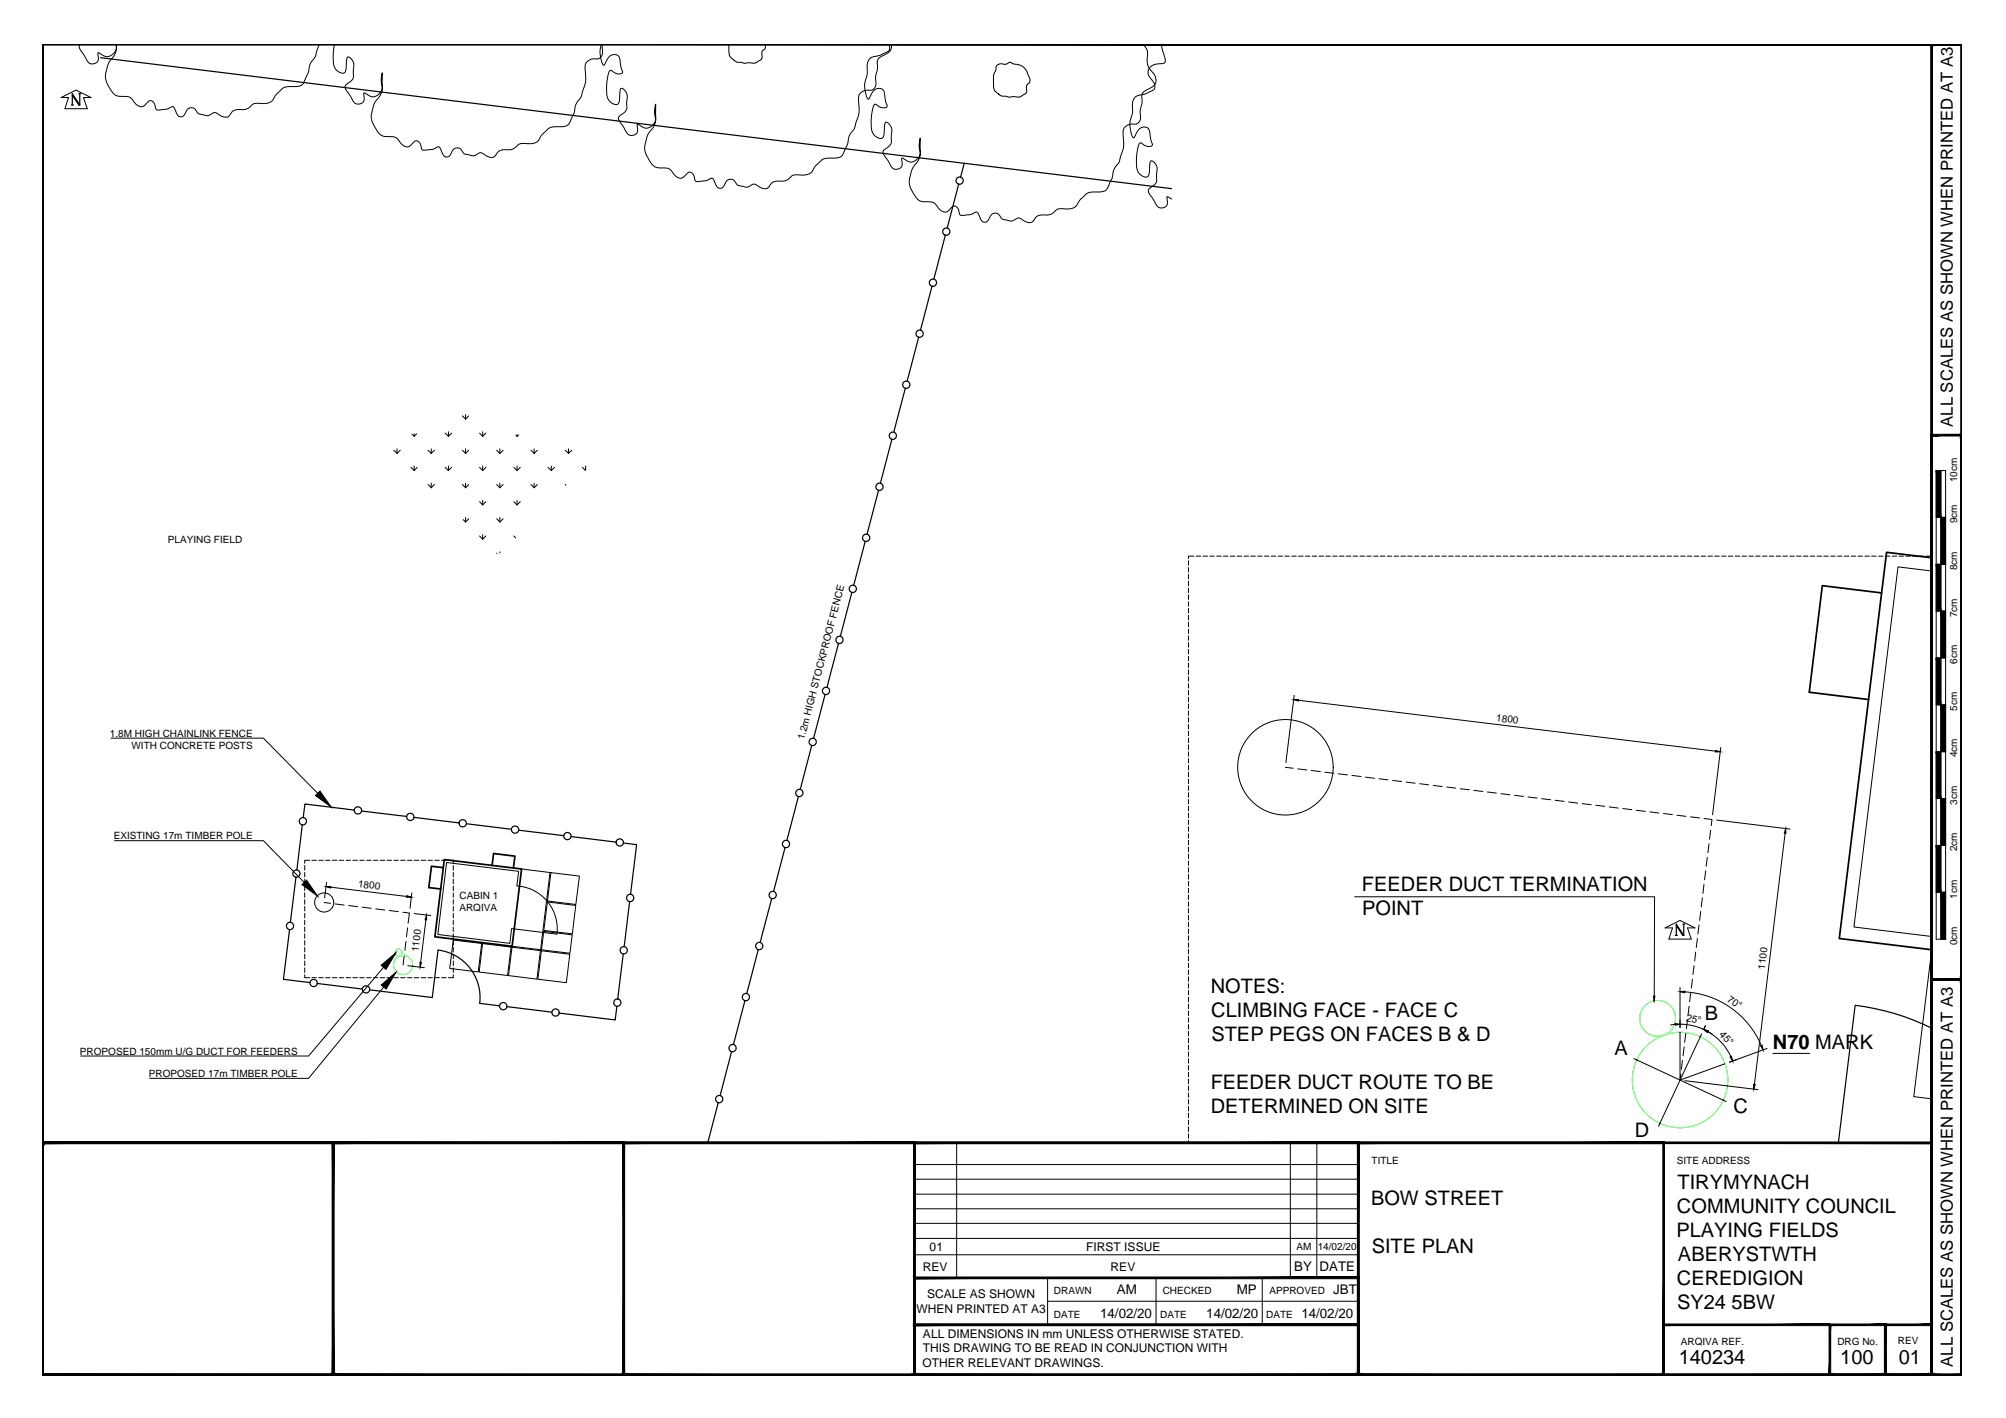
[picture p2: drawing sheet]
<svg xmlns="http://www.w3.org/2000/svg" width="420mm" height="297mm" viewBox="0 0 420 297" stroke-linecap="round" stroke-linejoin="round" font-family="sans-serif">
<g fill="none" stroke="#000" stroke-width=".21">
<path d="M16.9 9.3l-.3 .4 .1 .5 2 3 .7 .2 .8-.3 .4-.5-.1-1a.29 .29 0 0 1-.1-.3 .29 .29 0 0 1 .3-.3l1.4 .8 1-.1 .6-.4 .5-.7 .2-.4v-.9M24.2 9.3a3.5 3.5 0 0 1-1.3 3.6l-.5 1.5a4.5 4.5 0 0 0 1 4.7l.5 .6 .5 .4 2.2 .1 .6 .2 1.3 1.5 .8 .4 .8-.1 1.3-1.1 .5 .1 .3 .2 .3 .8a.76 .76 0 0 0 .3 .8 .76 .76 0 0 0 .9 0l1.7-.3a.81 .81 0 0 1 1-.3l.8 1.8 .5 .3 .7-.2 .9-1.4 .7-.3 .7 .1 .7 1 .4 .2 1.7 .3 1.6-.6 2 1 .8-.2 1.1-1.2 1-.3a3.2 3.2 0 0 0 3.1-1.1l.5-.2 1.9 .1 .8-.2 .8-.5 .8-1.3 1.4-1.3 1.1-.3h1.8l.9-.2 .5-.6 .8-1.8 .3-1.2a6.3 6.3 0 0 1 1.4-2.6l.8-2.4M70.1 9.3l-.3 1.9v1.9l.4 1.3 .8 .7 .7 .2 .6-.2 .2-.6 .2-2.3a.48 .48 0 0 1 .5-.3 .48 .48 0 0 1 .4 .4l.5 1.1-.1 2.8-.3 .6-1.2 1-.2 .5 2 3.3 .9 .2 .9-.4 .2-.6-.1-1.3 1.3 .7 .6 .1 .8-.2 .7-.6 .5-1v-3.2l-.3 1.2 .1 1.2a3.4 3.4 0 0 1-1.2 3.5l-.6 1.4a4.4 4.4 0 0 0 .8 4.7l.7 .9 .5 .2 2.1 .2 .8 .3 1.1 1.3 .9 .5 .8-.1 1-.9a1 1 0 0 1 1 .1 1 1 0 0 1 .4 1v.2a.61 .61 0 0 0 .9 .5l1.5-.2 .7-.3a.62 .62 0 0 1 .7-.2 .62 .62 0 0 1 .4 .6l.5 1.1 .6 .4 .7-.3 .8-1.4 .8-.2 .6 .2 .6 .8 .5 .3 1.5 .3h.4l.5-.3a1.19 1.19 0 0 1 1.8 .2l.9 .4 .6 .1 .5-.4 .8-.9 1.2-.3a3.3 3.3 0 0 0 3.1-1.2l.4-.1h2.1l1-.3 .4-.3 .8-1.3 1.6-1.4 .7-.2 2.2-.1 .9-.3 .4-.5 .6-1.3a3.3 3.3 0 0 0 .6-2l.5-1.1 .7-.9 .8-2.7 .2-1.1-.2-2.7 .2-.6 .4-.5a4.1 4.1 0 0 1 2.3-.5l.5-.4 .3-.6v-2M126 9.3l-.3 1.8 .5 2.3a.28 .28 0 0 0 .3 .3 .28 .28 0 0 0 .3-.4l.7-1.3 .5-.4 .9-.2 .7 .4 .8 3.4-.5 .3h-.5l-1.1-.6a.49 .49 0 0 0-.6-.1 .49 .49 0 0 0-.2 .6l-.4 2.2v2.2l.4 1.1 .8 .8 .9 .2 .4-.3 .4-2.9a.53 .53 0 0 1 .5-.2 .53 .53 0 0 1 .4 .4l.5 1-.1 2.9-.4 .6-1.3 1-.1 .5 2.1 3.3 .4 .2h.5l.8-.5a2.56 2.56 0 0 0 .1-1.8l.2-.1 1.2 .7 .7 .2 .7-.3 .6-.5 .6-1.1-.1-3.2-.2 1.3 .1 1.1a3.6 3.6 0 0 1-1.3 3.7l-.6 1.5a4.2 4.2 0 0 0 .8 4.3l.5 .8 .7 .5 .6 .2h1.7l.6 .2 1.2 1.3 .9 .6 .8-.2 1.1-1 .6 .1 .5 .5 .2 .8a.71 .71 0 0 0 1.1 .5l1.4-.2 .7-.4a.58 .58 0 0 1 .7 0 .58 .58 0 0 1 .2 .6l.6 1.2 .5 .3 .5-.1 .3-.3 .8-1.3 .9-.3 .5 .2 1 1.2 1.7 .3 1.6-.6 1.5 .8 .9 .1 .4-.1 1-1.2 1.1-.3a2.96 2.96 0 0 0 3.1-1.1l3.3-.3 .7-.5 .9-1.3 1.5-1.4 .9-.2h1.9l.9-.2 .6-.8 .9-2 .1-.6a5.9 5.9 0 0 1 1.3-2.8l.9-2.9-.1-3.6 .6-.8a3.7 3.7 0 0 1 2.3-.6l.7-.6 .1-1a5.2 5.2 0 0 1 .3-2.8l-.1-1.5 .2-.5 2.5-1.7 .3-.7v-.7M152.7 9.3l.1 2.3 .4 .6 .6 .4M160.2 9.3l.1 .8-.7 .8v1.3l-.2 .3-.9 .6-.5 .2-1.4-.2-.6 .2-.7-.2-.9-.1-.7-.4M186.1 9.3l.3 .8-.3 .6-1.8 .9-1.7 .4-.7 .6a6.8 6.8 0 0 0-.3 3.1l-.5 2 .1 1.4 .4 1.4a.28 .28 0 0 0 .3 .3 .28 .28 0 0 0 .3-.4l.7-1.3 .5-.4 .9-.2 .7 .4 .8 3.4-.3 .2-.6 .1-1.2-.6a.46 .46 0 0 0-.6-.1 .46 .46 0 0 0-.2 .5l-.4 2.3v2.3l.4 1 .9 .8 .8 .2 .4-.3 .2-.6 .1-2.2a.42 .42 0 0 1 .4-.3 .42 .42 0 0 1 .4 .3l.5 .6 .2 .6-.1 2.8-.3 .5-1.2 .9-.3 .6 .3 .6 1.8 2.8 1 .2 .8-.5 .2-.4-.1-1.5 1.8 .9 .9-.3 .6-.5 .6-1.1v-3.2l-.3 1.5 .1 .9a3.5 3.5 0 0 1-1.2 3.6l-.6 1.4a5.1 5.1 0 0 0 2.1 5.9l2.6 .2 1.4 1.5 .9 .5 .7-.1 .9-.9a.95 .95 0 0 1 1 0 .95 .95 0 0 1 .5 .9 .77 .77 0 0 0 .3 .8 .77 .77 0 0 0 .8 0l1.3-.2 .8-.4a.6 .6 0 0 1 .7 0 .6 .6 0 0 1 .2 .6l.5 1 .6 .4 .6-.1 1-1.5 .9-.3 .5 .2 .6 .9 .4 .3 1.8 .3 1.5-.6 1.7 .8 .6 .2 .6-.3 .9-1.1 1.1-.3a3.2 3.2 0 0 0 3.2-1.2l3.1-.2 .9-.5 .7-1.2 1.5-1.4 .9-.3h2l.9-.3 .5-.6 1.1-2.4a4.7 4.7 0 0 1 1.3-3l1-3.4-.1-3.3 .1-.4 .5-.4a4.1 4.1 0 0 1 2.2-.5l.7-.6 .1-.9a5.1 5.1 0 0 1 .3-2.9l-.1-1.5 .2-.5 .5-.4 1.8-1.1 .4-.6 .1-.5a3.3 3.3 0 0 0-1.3-2.4 4.6 4.6 0 0 1-.4-3.5l-.2-.7-.8-1M209.1 19.7l.7 .4 .9 .1 .6 .2 .7-.2 1.5 .1 1.4-.8 .1-.3v-1.3l.7-.6v-.6l-.7-1.9-.7-.8-.7-.4-1.3-.2-.7-.4-.9 .5-1.2-.1-.7 .3-.2 .4v.6l-.5 1v2.5l.3 .8 .8 .7M243.3 9.3l.8 3.5-.2 .4-.8 .1a2.27 2.27 0 0 0-2.6 1.5l.1 1 1.2 1.6 .1 .5-.1 .7-1.6 1-2.1 .5-.6 .6a6.5 6.5 0 0 0-.3 3l-.5 2.1 .1 1.6 .4 1.1a.29 .29 0 0 0 .3 .4 .29 .29 0 0 0 .2-.4l.5-1 .6-.6 .6-.3 .8 .1 .5 .5 .3 2.1 .3 .8a.52 .52 0 0 1-.1 .5 .52 .52 0 0 1-.6 .1l-.6-.1-.7-.4a.5 .5 0 0 0-.6-.2 .5 .5 0 0 0-.3 .6l-.4 2.4 .1 2 .3 1.1 .9 .8 .8 .2 .5-.3 .3-2.8a.44 .44 0 0 1 .5-.3 .44 .44 0 0 1 .4 .3l.5 1.1v2.8l-.4 .7-1.3 1-.1 .3 .1 .4 1.6 2.7 .7 .5h.9l.6-.5 .1-.4v-1.4l.9 .5M12.8 20.4l3.1-1.5 3.2 1.5h-1.6l.8 2.4h-4.7l.8-2.4zM82.5 94.3l.6 .7M83.1 94v1"/>
<path d="M83.8 94.3l-.7 .7M86.1 97.9l.6 .7M86.3 91l.4 .4M86.7 90.9v.5M86.7 97.6v1M87.3 90.9l-.6 .5M87.4 97.9l-.7 .7M89.6 94.3l.7 .7M90.3 94v1M91 94.3l-.7 .7M93.2 97.9l.7 .7M93.2 90.7l.7 .7"/>
<path d="M93.9 90.4v1M93.9 97.6v1M94.6 90.7l-.7 .7M94.6 97.9l-.7 .7M96.8 94.3l.7 .7M96.8 87.1l.7 .7M97.5 86.8v1M97.5 94v1M98.2 87.1l-.7 .7M98.2 94.3l-.7 .7M100.4 97.9l.7 .7M100.4 90.7l.7 .7"/>
<path d="M101.1 90.4v1M101.1 97.6v1M101.8 90.7l-.7 .7M101.8 97.9l-.7 .7M104 94.3l.7 .7M104.7 94v1M105.4 94.3l-.7 .7M107.6 97.9l.7 .7M108.1 91.2l.2 .2M108.3 91.1v.3M108.3 97.6v1M108.6 91.1l-.3 .3"/>
<path d="M109 97.9l-.7 .7M111.2 94.3l.7 .7M111.9 94v1M112.6 94.3l-.7 .7M114.8 97.9l.7 .7M115.5 97.6v1M116.1 97.9l-.6 .7M118.4 94.3l.7 .7M119.1 94v1M119.7 94.3l-.6 .7M122 97.9l.6 .7M122.7 97.6v.9"/>
<path d="M405.5 98.6h2v98.1h-2zM406.5 98.6v98.1M89.6 101.5l.7 .7M90.3 101.2v1M91 101.5l-.7 .7M96.8 101.5l.7 .7M97 108.9l.5 .4M97.5 101.2v1M97.5 108.4v.9M98.2 101.5l-.7 .7M98.2 108.7l-.7 .6M100.4 112.3l.7 .6"/>
<path d="M100.4 105.1l.7 .7M101.1 104.8v1M101.1 112v.9M101.8 105.1l-.7 .7M101.8 112.3l-.7 .6M104 115.9h.1M104 108.7l.7 .6M104 101.5l.7 .7M104.7 101.2v1M104.7 108.4v.9M104.7 115.6v.2M105.4 101.5l-.7 .7"/>
<path d="M105.4 108.7l-.7 .6M107.6 112.3l.4 .4M107.6 105.1l.7 .7M108.3 104.8v1M109 105.1l-.7 .7M111.2 101.5l.7 .7M111.9 101.2v1M112.6 101.5l-.7 .7M118.4 101.5l.1 .1M248.9 117.5v.9M248.9 118.9v.9M250.1 116.5h-1.2v.5"/>
<path d="M250.5 116.5h1M252 116.5h.9M253.4 116.5h.9M254.8 116.5h1M256.3 116.5h.9M257.7 116.5h.9M259.1 116.5h1M260.5 116.5h1M262 116.5h.9M263.4 116.5h1M264.8 116.5h1M266.3 116.5h.9"/>
<path d="M267.7 116.5h1M269.1 116.5h1M270.6 116.5h.9M272 116.5h.9M273.4 116.5h1M274.8 116.5h1M276.3 116.5h.9M277.7 116.5h.9M279.1 116.5h1M280.6 116.5h.9M282 116.5h.9M283.4 116.5h1"/>
<path d="M284.8 116.5h1M286.3 116.5h.9M287.7 116.5h1M289.1 116.5h1M290.6 116.5h.9M292 116.5h.9M293.4 116.5h1M294.8 116.5h1M296.3 116.5h.9M297.7 116.5h.9M299.1 116.5h1M300.6 116.5h.9"/>
<path d="M302 116.5h.9M303.4 116.5h1M304.8 116.5h1M306.3 116.5h.9M307.7 116.5h1M309.1 116.5h1M310.6 116.5h.9M312 116.5h.9M313.4 116.5h1M314.8 116.5h1M316.3 116.5h.9M317.7 116.5h1"/>
<path d="M319.1 116.5h1M320.6 116.5h.9M322 116.5h.9M323.4 116.5h1M324.9 116.5h.9M326.3 116.5h.9M327.7 116.5h1M329.1 116.5h1M330.6 116.5h.9M332 116.5h1M333.4 116.5h1M334.9 116.5h.9"/>
<path d="M336.3 116.5h.9M337.7 116.5h1M339.1 116.5h1M340.6 116.5h.9M342 116.5h.9M343.4 116.5h1M344.9 116.5h.9M346.3 116.5h.9M347.7 116.5h1M349.2 116.5h.9M350.6 116.5h.9M352 116.5h1"/>
<path d="M353.4 116.5h1M354.9 116.5h.9M356.3 116.5h.9M357.7 116.5h1M359.1 116.5h1M360.6 116.5h.9M362 116.5h1M363.4 116.5h1M364.9 116.5h.9M366.3 116.5h.9M367.7 116.5h1M369.2 116.5h.9"/>
<path d="M370.6 116.5h.9M372 116.5h1M373.4 116.5h1M374.9 116.5h.9M376.3 116.5h.9M377.7 116.5h1M379.1 116.5h1M380.6 116.5h.9M382 116.5h1M383.4 116.5h1M384.9 116.5h.9M386.3 116.5h1"/>
<path d="M387.7 116.5h1M389.2 116.5h.9M390.6 116.5h.9M392 116.5h1M393.5 116.5h.9M394.9 116.5h.9M396.3 116.5h1M397.7 116.5h1M399.2 116.5h.9M400.6 116.5h.9M402 116.5h1M403.4 116.5h1.2v.5"/>
<path d="M404.6 119.6l-7.1-.9-9.2 75.5 16.3 2M404.6 117.5v.9M404.6 118.9v.9M405.5 118.2h2M405.5 108.4h2M248.9 120.3v1M248.9 121.8v.9M248.9 123.2v.9M248.9 124.6v1M248.9 126v1M248.9 127.5v.9M248.9 128.9v1"/>
<path d="M248.9 130.3v1M248.9 131.8v.9M248.9 133.2v.9M248.9 134.6v1M248.9 136v1M248.9 137.5v.9M248.9 138.9v.9M404.6 120.3v1M404.6 121.8v.9M404.6 123.2v.9M404.6 124.6v1M404.6 126v1"/>
<path d="M404.6 127.5v.9M404.6 128.9v1M404.6 130.3v1M404.6 131.8v.9M404.6 133.2v.9M404.6 134.6v1M404.6 136v1M404.6 137.5v.9M404.6 138.9v.9M405.5 137.8h2M405.5 128h2M23.2 154.6h32l11.3 11.6"/>
<path d="M248.9 140.3v1M248.9 141.8v.9M248.9 143.2v.9M248.9 144.6v1M248.9 146.1v.9M248.9 147.5v.9M248.9 148.9v1M248.9 150.3v1M248.9 151.8v.9M248.9 153.2v.9M248.9 154.6v1M248.9 156v1"/>
<path d="M248.9 157.5v.9M248.9 158.9v1M271.1 145.7l-1.8 14M272 146.7l87.3 10.7M360.4 156.6l-1.7 14.1M404.6 140.3v1M404.6 141.8v.9M404.6 143.2v.9M404.6 144.6v1M404.6 146.1v.9M404.6 147.5v.9M404.6 148.9v1"/>
<path d="M404.6 150.3v1M404.6 151.8v.9M404.6 153.2v.9M404.6 154.6v1M404.6 156v1M404.6 157.5v.9M404.6 158.9v1M405.5 157.5h2M405.5 147.7h2M24 176.1h31.2l8.5 8.7M248.9 160.3v1M248.9 161.8v.9"/>
<path d="M248.9 163.2v.9M248.9 164.6v1M248.9 166.1v.9M248.9 167.5v.9M248.9 168.9v1M248.9 170.3v1M248.9 171.8v.9M248.9 173.2v.9M248.9 174.6v1M248.9 176v1M248.9 177.5v.9M248.9 178.9v1"/>
<path d="M269.2 160.7l1.7 .2M271.8 161.1l1.9 .2M274.6 161.4l1.9 .2M277.5 161.8l1.9 .2M280.3 162.1l1.9 .2M283.2 162.4l1.9 .3M286 162.8l1.9 .2M288.8 163.1l1.9 .3M291.7 163.5l1.9 .2M294.5 163.8l1.9 .3M297.4 164.2l1.8 .2M300.2 164.5l1.9 .3"/>
<path d="M303 164.9l1.9 .2M305.9 165.2l1.8 .2M308.7 165.6l1.9 .2M311.5 165.9l1.9 .2M314.4 166.3l1.9 .2M317.2 166.6l1.9 .2M320 166.9l1.9 .3M322.9 167.3l1.9 .2M325.7 167.6l1.9 .3M328.6 168l1.8 .2M331.4 168.3l1.9 .3M334.2 168.7l1.9 .2"/>
<path d="M337.1 169l1.8 .3M339.9 169.4l1.9 .2M342.7 169.7l1.9 .3M345.6 170.1l1.9 .2M348.4 170.4l1.9 .2M351.2 170.8l1.9 .2M354.1 171.1l1.9 .2M356.9 171.5l1.7 .2-.2 1.3M357.6 179.6l-.2 1.9M358 176.7l-.3 1.9M358.3 173.9l-.2 1.9M359.6 171.8l15.3 1.9"/>
<path d="M373.9 174.5l-6.4 52.7M404.6 160.3v1M404.6 161.8v.9M404.6 163.2v.9M404.6 164.6v1M404.6 166.1v.9M404.6 167.5v.9M404.6 168.9v1M404.6 170.3v1M404.6 171.8v.9M404.6 173.2v.9M404.6 174.6v1"/>
<path d="M404.6 176v1M404.6 177.5v.9M404.6 178.9v1M405.5 177.1h2M405.5 167.3h2M63.8 181.3v1M63.8 182.8v.9M63.8 184.2v.9M63.8 185.6v1M63.8 187v1M63.8 188.5v.9M63.8 189.9v.9"/>
<path d="M63.8 191.3v1M63.8 192.7v1M63.8 194.2v.9M63.8 195.6v1M63.8 197v1M63.8 198.5v.9M63.8 199.9v1M64.9 180.2h-1.1v.6M65.3 180.2h1M66.8 180.2h.9M67.9 189.1l1.3 .1M68.2 180.2h.9"/>
<path d="M68.4 184.8l-.4 3.3M69.3 185.8l15.9 2M69.6 180.2h1M70.2 189.4l1.9 .2M71 180.2h1M72.5 180.2h.9M73 189.7l1.9 .2M73.9 180.2h1M75.3 180.2h1M75.9 190l1.9 .3M76.8 180.2h.9M78.2 180.2h.9"/>
<path d="M78.7 190.4l1.9 .2M79.6 180.2h1M81.1 180.2h.9M81.5 190.7l1.9 .3M82.5 180.2h.9M83.9 180.2h1M84.4 191.1l1.4 .2-.3 2.1M85 197.2l-.2 1.9M85.4 180.2h.9M85.4 194.4l-.3 1.8M86.3 187l-.4 3.3M86.7 191.4l3.5 .4"/>
<path d="M86.8 180.2h.9M88.2 180.2h1M89.2 192.7l-1.1 8.9M89.6 180.2h1M91.1 180.2h.9M92.5 180.2h.9M93.9 180.2h1v.6M94.9 196.9l6 .7-.7 6-6-.7zM94.9 181.3v1M94.9 182.8v.9M94.9 184.2v.9M94.9 185.6v1"/>
<path d="M94.9 187v1M94.9 188.5v.9M94.9 189.9v.9M94.9 191.3v1M94.9 192.7v1M94.9 194.2v.9M94.9 195.6v1M94.9 197v1M94.9 198.5v.9M94.9 199.9v1M101.1 197.7l5.9 .7-.7 5.9-5.9-.7zM107.2 198.4l6 .7-.7 6-6-.7z"/>
<path d="M108.8 185.7l-.5-.1 .3-3.1-15.1-1.8-1.8 15 15.1 1.9 .4-3.1 9.4 1.2M108.8 185.6a9 9 0 0 1 7.9 10.1M109.2 182l6 .8-2 16.1-5.9-.7M113.4 199.2l5.9 .7-.7 5.9-5.9-.7zM113.9 195.1l6 .7-.5 3.9-6-.7zM114.6 188.9l6 .8-.7 5.9-6-.7zM115.4 182.8l6 .7-.8 6-5.9-.8zM248.9 180.3v1M248.9 181.8v.9M248.9 183.2v1M248.9 184.6v1M248.9 186.1v.9"/>
<path d="M248.9 187.5v.9M248.9 188.9v1M248.9 190.3v1M248.9 191.8v.9M248.9 193.2v.9M248.9 194.6v1M248.9 196v1M248.9 197.5v.9M248.9 198.9v1M283.7 187.9h62.8v20.8M348.8 194.4l3.1-1.6 3.1 1.6h-1.6l.8 2.3h-4.6l.7-2.3zM355.2 199.4l-.2 1.9"/>
<path d="M355.5 196.6l-.2 1.9M355.9 193.8l-.3 1.8M356.2 190.9l-.2 1.9M356.6 188.1l-.3 1.9M356.9 185.3l-.2 1.8M357.3 182.4l-.3 1.9M404.6 200l-.1-.1-3.7 29.8 3.8 .5M404.6 180.3v1M404.6 181.8v.9M404.6 183.2v1M404.6 184.6v1M404.6 186.1v.9"/>
<path d="M404.6 187.5v.9M404.6 188.9v1M404.6 190.3v1M404.6 191.8v.9M404.6 193.2v.9M404.6 194.6v1M404.6 196v1M404.6 197.5v.9M404.6 198.9v1M405.5 186.9h2M63.8 204.2v.6h1.1M63.8 201.3v1"/>
<path d="M63.8 202.8v.9M65.3 204.8h1M66.8 204.8h.9M68.2 204.8h.9M69.6 204.8h1M71 204.8h1M72.5 204.8h.9M73.9 204.8h1M75.3 204.8h1M76.8 204.8h.9M78.2 204.8h.9M79.6 204.8h1"/>
<path d="M80.3 202.6l-15.7 18.6h-47.7M80.4 206.8l-15.8 19.1h-33.3M81.1 204.8h.9M82.5 204.8h.9M83.9 204.8h1M84.7 200l-.3 2.2M85.4 204.8h.9M85.4 202.3l3.5 .4M86.8 204.8h.9M88.2 204.8h1M89.6 204.8h1M91.1 204.8h.9"/>
<path d="M92.5 204.8h.9M94.9 204.2v.6h-1M94.9 201.3v1M94.9 202.8v.9M248.9 200.3v1M248.9 201.8v.9M248.9 203.2v1M248.9 204.6v1M248.9 206.1v.9M248.9 207.5v.9M248.9 208.9v1M248.9 210.3v1"/>
<path d="M248.9 211.8v.9M248.9 213.2v.9M248.9 214.6v1M248.9 216v1M248.9 217.5v.9M248.9 218.9v1M350.9 214.6l-1 .1M351.9 216.3v10l9.4-3.5M351.9 206.9v8.4M351.9 214.5l2.9 .4 2 .7M352.7 219.3l-.2 1.9M352.9 207.8a18.5 18.5 0 0 1 16 11.2"/>
<path d="M353.1 216.5l-.2 1.8M353.4 213.6l-.2 1.9M353.8 210.8l-.2 1.9M354.1 207.9l-.2 1.9M354.5 205.1l-.2 1.9M354.8 202.3l-.2 1.9M356.4 216.6l-9 19.3M357.2 214.8l-.4 .9M358.6 216.6l-.9-.5a11.7 11.7 0 0 1 4.8 5.2M370.1 219.6l-7.9 2.9M404.6 200.3v1M404.6 201.8v.9"/>
<path d="M404.6 203.2v1M404.6 204.6v1M404.6 206.1v.9M404.6 207.5v.9M404.6 208.9v1M404.6 210.3v1M404.6 211.8v.9M404.6 213.2v.9M404.6 214.6v1M404.6 216v1M404.6 217.5v.9M404.6 218.9v1"/>
<path d="M200.4 239.4v28.3M248.9 220.3v1M248.9 221.8v.9M248.9 223.2v1M248.9 224.6v1M248.9 226.1v.9M248.9 227.5v.9M248.9 228.9v1M248.9 230.3v1M248.9 231.8v.9M248.9 233.2v.9M248.9 234.6v1"/>
<path d="M248.9 236.1v.9M248.9 237.5v.9M248.9 238.9v.5M270.3 239.4v28.3M275.8 239.4v28.3M342.2 221.7l19.4 9.1M352.1 225l-.2 1.3M352.4 222.1l-.2 1.9M352.9 226.4l15.3 1.9M371.3 220.7h7.7M404.6 220.3v1M404.6 221.8v.9"/>
<path d="M404.6 223.2v1M404.6 224.6v1M404.6 226.1v.9M404.6 227.5v.9M404.6 228.9v1M404.6 230.3v1M404.6 231.8v.9M404.6 233.2v.9M404.6 234.6v1M404.6 236.1v.9M404.6 237.5v.9M404.6 238.9v.5"/>
<path d="M191.5 250.1h93M191.5 247h93M191.5 243.9h93M191.5 256.3h93M191.5 253.2h93M191.5 259.4h93M191.5 262.8h93M219.4 267.7v9.8M219.4 272.6h65.1M242.1 267.7v9.8M264.4 267.7v9.8"/>
<circle cx="269.2" cy="160.7" r="10"/>
<circle cx="67.9" cy="189.1" r="2"/>
</g>
<path d="M404.6 116.8l-9.5-1.1-9.9 80.9 19.4 2.3M394.1 124.2l-12.4-1.5-2.7 22.3 12.4 1.5M92.8 181.8l-2.4-.3-.6 4.4 2.5 .3M93.1 180.1l16.1 1.9-1.9 16.2-16.2-2zM103.1 181.3l.3-2.5 4.5 .5-.4 2.5" fill="none" stroke="#000" stroke-width=".36"/>
<g fill="none" stroke="#000" stroke-width=".25">
<path d="M15.1 19.9l1.4 2.1h.2M16.5 19.6h.4M16.7 19.6v2.4M21.1 12.1l180.9 22.1M14.9 22h.5M15.1 22v-2.4l1.6 2.4M200.8 38.6l-2.4 9.2M202 34.2l-.8 2.9M202 34.2l43.4 5.3M195.2 60l-2.4 9.2M198 49.3l-2.4 9.2M192.4 70.7l-2.4 9.2"/>
<path d="M186.8 92l-2.4 9.2M189.6 81.3l-2.4 9.3M181.2 113.4l-2.4 9.2M184 102.7l-2.4 9.2M175.6 134.8l-2.4 9.2M178.4 124.1l-2.4 9.2M170 156.2l-2.4 9.2M172.8 145.5l-2.4 9.2M63.3 172.8l-1.1 9.4M74.2 169.7l-10.3-1.3-.4 2.9M75.7 169.9l9.5 1.1M86.7 171.2l9.4 1.2"/>
<path d="M97.6 172.6l9.5 1.1M108.6 173.9l9.5 1.1M119.6 175.2l9.4 1.2M130.6 176.6l2.7 .3-1.2 10.4M164.4 177.5l-2.4 9.3M167.2 166.9l-2.4 9.2M60.6 194.7l-1.2 10.4 5.5 .7M62 183.8l-1.2 9.4M130.5 199.8l-1.1 9.5M131.9 188.8l-1.2 9.5M158.8 198.9l-2.4 9.2M161.6 188.2l-2.4 9.2"/>
<path d="M350.9 195.9h.4M351.1 193.9l1.4 2h.2M351.1 195.9v-2.3l1.6 2.3M352.5 193.6h.4M352.7 193.6v2.3M66.4 206l9.5 1.2M77.4 207.3l13.1 1.7 1.3-10a10 10 0 0 1 8.7 11.2l4.1 .5M106.1 210.9l9.5 1.1M129.2 210.8l-.4 2.9-11.7-1.5M156 209.6l-2.4 9.2M404.6 215.4a49.8 49.8 0 0 0-16-4.8l-3.6 28.8M150.4 231l-2.2 8.4"/>
<path d="M153.2 220.3l-2.4 9.2"/>
<circle cx="201" cy="37.8" r=".76"/>
<circle cx="195.4" cy="59.2" r=".76"/>
<circle cx="198.2" cy="48.5" r=".76"/>
<circle cx="192.6" cy="69.9" r=".76"/>
<circle cx="187" cy="91.3" r=".76"/>
<circle cx="189.8" cy="80.6" r=".76"/>
<circle cx="181.4" cy="112.7" r=".76"/>
<circle cx="184.2" cy="102" r=".76"/>
<circle cx="175.8" cy="134" r=".76"/>
<circle cx="178.6" cy="123.4" r=".76"/>
<circle cx="170.2" cy="155.4" r=".76"/>
<circle cx="173" cy="144.7" r=".76"/>
<circle cx="63.4" cy="172" r=".76"/>
<circle cx="75" cy="169.8" r=".76"/>
<circle cx="85.9" cy="171.1" r=".76"/>
<circle cx="96.9" cy="172.4" r=".76"/>
<circle cx="107.9" cy="173.8" r=".76"/>
<circle cx="118.8" cy="175.1" r=".76"/>
<circle cx="129.8" cy="176.5" r=".76"/>
<circle cx="164.6" cy="176.8" r=".76"/>
<circle cx="167.4" cy="166.1" r=".76"/>
<circle cx="60.7" cy="194" r=".76"/>
<circle cx="62.1" cy="183" r=".76"/>
<circle cx="130.6" cy="199.1" r=".76"/>
<circle cx="132" cy="188.1" r=".76"/>
<circle cx="159" cy="198.2" r=".76"/>
<circle cx="161.8" cy="187.5" r=".76"/>
<circle cx="65.7" cy="205.9" r=".76"/>
<circle cx="76.7" cy="207.3" r=".76"/>
<circle cx="105.4" cy="210.8" r=".76"/>
<circle cx="116.4" cy="212.1" r=".76"/>
<circle cx="129.3" cy="210" r=".76"/>
<circle cx="153.4" cy="219.6" r=".76"/>
<circle cx="156.2" cy="208.9" r=".76"/>
<circle cx="150.6" cy="230.2" r=".76"/>
</g>
<g fill="#000" stroke="#000" stroke-width=".21">
<path d="M271 146.6l1-.1-.1 .4zM359.3 157.2l1 .3h-1zM66.1 166.6l.9-.9 2.3 3.3zM374 173.5l.1 1.1-.4-.1zM63.3 185.3l.9-.9 2.3 3.3zM68.3 185.7h1v.3zM85.2 187.6l1 .3-1.1 .1zM89.3 191.7l.1 1h-.4zM79.8 202.2l3.1-2.6-2.1 3.5zM79.8 206.3l3.1-2.6-2 3.5zM88 201.6h.3l-.3 1zM346.3 208.7h.3l-.1 1z"/>
<path d="M350.9 214.4l1 .1-1 .3zM351.9 207.8l1-.2v.4zM356.8 215.6l1 .4-.2 .3zM368.8 219.1l.3-.2 .2 1zM362.4 221.4l.3-.1 .2 1zM367.3 227.1l.3 .1-.3 1z"/>
<path d="M8.9 9.3l.2 .1h401.6zM8.9 9.3h402l-.2 .1z"/>
<path d="M404.4 9.3l.3 .1zM404.4 9.3l.3 .1-.3 278.6zM404.7 9.4l-.3 278.6 .3-.1zM404.4 288l.3-.1z"/>
<path d="M404.6 9.3l.1 .1h6zM404.6 9.3h6.3l-.2 .1z"/>
<path d="M410.7 9.4v278.5l.2-278.6zM410.9 9.3v278.7l-.2-.1z"/>
<path d="M410.7 9.4v278.5l.2-278.6zM410.9 9.3v278.7l-.2-.1z"/>
<path d="M404.4 91l.3 .3 6.2-.3zM404.7 91.3l6.2-.3-.2 .3zM410.9 91l-.2 .3z"/>
<path d="M404.4 91l.3 114v-113.7zM404.4 91l.3 114-.3 .3z"/>
<path d="M405.5 98.6l1 9.8v-9.8zM405.5 98.6l1 9.8h-1z"/>
<path d="M410.9 91.1l-.2 .2 .2 113.9zM410.7 91.3l.2 113.9-.2-.2zM410.7 205l.2 .3zM404.7 205h6l.2 .3zM404.7 205l-.3 .3h6.5z"/>
<path d="M405.5 118.2l1 9.8v-9.8zM405.5 118.2l1 9.8h-1z"/>
<path d="M406.5 108.4l1 9.8v-9.8zM406.5 108.4l1 9.8h-1z"/>
<path d="M405.5 137.8l1 9.8v-9.8zM405.5 137.8l1 9.8h-1z"/>
<path d="M406.5 128l1 9.8v-9.8zM406.5 128l1 9.8h-1z"/>
<path d="M405.5 157.5l1 9.8v-9.8zM405.5 157.5l1 9.8h-1z"/>
<path d="M406.5 147.6l1 9.9v-9.9zM406.5 147.6l1 9.9h-1z"/>
<path d="M405.5 177.1l1 9.8v-9.8zM405.5 177.1l1 9.8h-1z"/>
<path d="M406.5 167.3l1 9.8v-9.8zM406.5 167.3l1 9.8h-1z"/>
<path d="M406.5 186.9l1 9.8v-9.8zM406.5 186.9l1 9.8h-1z"/>
<path d="M404.4 205l.3 .3 6.2-.3zM404.7 205.3l6.2-.3-.2 .3zM410.9 205l-.2 .3z"/>
<path d="M410.9 205.1l-.2 .2 .2 82.7zM410.7 205.3l.2 82.7-.2-.1zM410.7 287.9l.2 .1z"/>
<path d="M8.9 239.2l.2 .4zM8.9 239.2l395.5 .4h-395.3zM8.9 239.2l395.5 .4 .3-.4z"/>
<path d="M9.1 239.6h60.5l.3-.4zM8.9 239.2h61l-60.8 .4zM8.9 239.2l.2 .4z"/>
<path d="M69.9 239.6h60.6l.3-.4zM69.6 239.2h61.2l-60.9 .4zM69.6 239.2l.3 48.7v-48.3zM69.6 239.2l.3 48.7-.3 .1zM69.6 288l.3-.1z"/>
<path d="M130.8 239.6h60.5l.4-.4zM130.5 239.2h61.2l-60.9 .4zM130.5 239.2l.3 48.7v-48.3zM130.5 239.2l.3 48.7-.3 .1zM130.5 288l.3-.1z"/>
<path d="M191.7 239.6h92.6l.4-.4zM191.3 239.2h93.4l-93 .4zM191.3 239.2l.4 48.7v-48.3zM191.3 239.2l.4 48.7-.4 .1zM191.3 288l.4-.1z"/>
<path d="M284.7 239.6h63.6l.3-.4zM284.3 239.2h64.3l-63.9 .4zM284.3 239.2l.4 48.7v-48.3zM284.3 239.2l.4 48.7-.4 .1zM284.3 288l.4-.1z"/>
<path d="M404.7 239.2l-.3 .4 .3 48.4zM404.4 239.6l.3 48.4-.3-.1zM404.4 287.9l.3 .1z"/>
<path d="M191.3 277.3l.4 .4 93-.4zM191.7 277.7l93-.4-.4 .4zM284.7 277.3l-.4 .4 .4 10.3zM284.3 277.7l.4 10.3-.4-.1zM284.3 287.9l.4 .1z"/>
<path d="M191.3 277.7h93.4l-.4-.4zM191.3 277.7l.4-.4h92.6zM191.3 267.5v10.2l.4-.4zM191.3 267.5l.4 .4v9.4zM191.3 267.5l.4 .4 93-.4zM191.7 267.9l93-.4-.4 .4zM284.7 267.5l-.4 .4 .4 9.8zM284.3 267.9l.4 9.8-.4-.4z"/>
<path d="M383.1 277.3l.3 .4 11.7-.4zM383.4 277.7l11.7-.4-.4 .4zM394.7 277.7l.4 10.3v-10.7zM394.7 277.7l.4 10.3-.4-.1zM394.7 287.9l.4 .1z"/>
<path d="M348.5 277.7h34.8v-.4zM348.5 277.3h34.8l-34.8 .4z"/>
<path d="M394.7 277.3l.4 .4 9.6-.4zM395.1 277.7l9.6-.4-.3 .4zM404.7 277.3l-.3 .4 .3 10.3zM404.4 277.7l.3 10.3-.3-.1zM404.4 287.9l.3 .1z"/>
<path d="M9.1 9.4l-.2 278.6 .2-.1zM8.9 9.3l.2 .1-.2 278.6z"/>
<path d="M9.1 239.6l-.2 48.4 .2-.1zM8.9 239.4l.2 .2-.2 48.4z"/>
<path d="M9.1 287.9l60.7 .1-.2-.1zM9.1 287.9l60.7 .1h-60.9z"/>
<path d="M69.6 287.9l.3 .1zM69.9 239.2v48.8l-.3-.1zM69.9 239.2l-.3 .4v48.3z"/>
<path d="M69.9 287.9l60.7 .1-.1-.1zM69.9 287.9l60.7 .1h-60.8z"/>
<path d="M130.5 287.9l.3 .1zM130.8 239.2v48.8l-.3-.1zM130.8 239.2l-.3 .4v48.3z"/>
<path d="M130.8 287.9l60.7 .1-.2-.1zM130.8 287.9l60.7 .1h-60.9z"/>
<path d="M191.3 287.9l.4 .1zM191.7 239.2v48.8l-.4-.1zM191.3 239.6v48.3l.4-48.7z"/>
<path d="M191.7 287.9l92.8 .1-.2-.1zM191.7 287.9l92.8 .1h-93z"/>
<path d="M284.3 287.9l.4 .1zM284.7 239.2v48.8l-.4-.1zM284.7 239.2l-.4 .4v48.3z"/>
<path d="M191.5 288h93l-.2-.1zM191.5 288l.2-.1h92.6zM191.3 288l.4-.1zM191.7 277.7v10.2l-.4 .1zM191.3 277.3v10.7l.4-10.3z"/>
<path d="M284.7 287.9l63.8 .1-.2-.1zM284.7 287.9l63.8 .1h-64z"/>
<path d="M348.3 287.9l.3 .1zM348.6 239.2v48.8l-.3-.1zM348.6 239.2l-.3 .4v48.3z"/>
<path d="M383.3 288h11.6l-.2-.1zM383.4 287.9h11.3l-11.4 .1zM383.1 288l.3-.1zM383.4 277.7v10.2l-.3 .1zM383.1 277.3v10.7l.3-10.3z"/>
<path d="M8.9 288h395.7l-.2-.1zM8.9 288l.2-.1h395.3zM8.9 239.4v48.6l.2-.1zM8.9 239.4l.2 .2v48.3z"/>
<path d="M394.9 288h9.7l-.2-.1zM394.9 288l.2-.1h9.3zM394.7 288l.4-.1zM395.1 277.7v10.2l-.4 .1zM394.7 277.3v10.7l.4-10.3z"/>
<path d="M9.1 287.9l401.8 .1-.2-.1zM9.1 287.9l401.8 .1h-402z"/>
<path d="M404.7 287.9l6.2 .1-.2-.1zM404.7 287.9l6.2 .1h-6.3z"/>
<path d="M404.6 288h6.3l-.2-.1zM404.7 287.9h6l-6.1 .1zM404.4 288l.3-.1zM404.7 205.3v82.6l-.3 .1zM404.4 205v83l.3-82.7z"/>
</g>
<g fill="none" stroke="#0f0" stroke-width=".21">
<circle cx="83.5" cy="199.6" r=".75"/>
<circle cx="84.4" cy="202.2" r="2"/>
<circle cx="347.2" cy="213.3" r="3.8"/>
<circle cx="351.9" cy="226.2" r="10"/>
</g>
<g font-size="4.2">
<text x="285.3" y="186.7">FEEDER DUCT TERMINATION</text>
<text x="285.3" y="191.8">POINT</text>
<text x="253.6" y="208">NOTES:</text>
<text x="253.7" y="213">CLIMBING FACE - FACE C</text>
<text x="357.1" y="213.6">B</text>
<text x="253.7" y="218.1">STEP PEGS ON FACES B &amp; D</text>
<text x="338.2" y="221">A</text>
<text x="371.3" y="219.8">N70 MARK</text>
<text x="253.6" y="228.1">FEEDER DUCT ROUTE TO BE</text>
<text x="253.6" y="233.2">DETERMINED ON SITE</text>
<text x="363.1" y="233.1">C</text>
<text x="342.4" y="238.3">D</text>
<text x="351.4" y="249">TIRYMYNACH</text>
<text x="287.2" y="252.5">BOW STREET</text>
<text x="351.2" y="254.1">COMMUNITY COUNCIL</text>
<text x="287.3" y="262.5">SITE PLAN</text>
<text x="351.1" y="259.1">PLAYING FIELDS</text>
<text x="351.2" y="269.2">CEREDIGION</text>
<text x="351.5" y="264.2">ABERYSTWTH</text>
<text x="351.3" y="274.3">SY24 5BW</text>
<text x="351.6" y="285.7">140234</text>
<text x="385.5" y="285.7">100</text>
<text x="397.7" y="285.7">01</text>
</g>
<g font-size="3.5">
<text x="409" y="89.4" transform="rotate(-90 409 89.4)">ALL SCALES AS SHOWN WHEN PRINTED AT A3</text>
<text x="409" y="286.3" transform="rotate(-90 409 286.3)">ALL SCALES AS SHOWN WHEN PRINTED AT A3</text>
</g>
<g font-size="2.8">
<text x="271.1" y="266.3">BY</text>
<text x="276.4" y="266.3">DATE</text>
<text x="233.9" y="271.1">AM</text>
<text x="259" y="271.1">MP</text>
<text x="279.3" y="271.1">JBT</text>
<text x="230.4" y="276">14/02/20</text>
<text x="252.7" y="276">14/02/20</text>
<text x="272.6" y="276">14/02/20</text>
</g>
<g font-size="2.5">
<text x="194.7" y="262">01</text>
<text x="227.5" y="262">FIRST ISSUE</text>
<text x="193.3" y="266.2">REV</text>
<text x="232.6" y="266.2">REV</text>
<text x="192" y="275">WHEN PRINTED AT A3</text>
<text x="194.2" y="272">SCALE AS SHOWN</text>
<text x="193.3" y="280.3">ALL DIMENSIONS IN mm UNLESS OTHERWISE STATED.</text>
<text x="193.2" y="286.3">OTHER RELEVANT DRAWINGS.</text>
<text x="193.3" y="283.3">THIS DRAWING TO BE READ IN CONJUNCTION WITH</text>
</g>
<g font-size="2.1">
<text x="409.9" y="101" transform="rotate(-90 409.9 101)">10cm</text>
<text x="35.1" y="113.8">PLAYING FIELD</text>
<text x="409.9" y="109.6" transform="rotate(-90 409.9 109.6)">9cm</text>
<text x="409.9" y="119.5" transform="rotate(-90 409.9 119.5)">8cm</text>
<text x="409.9" y="129.3" transform="rotate(-90 409.9 129.3)">7cm</text>
<text x="409.9" y="139.1" transform="rotate(-90 409.9 139.1)">6cm</text>
<text x="409.9" y="148.9" transform="rotate(-90 409.9 148.9)">5cm</text>
<text x="23" y="154.3">1.8M HIGH CHAINLINK FENCE</text>
<text x="168.5" y="155.1" transform="rotate(-75 168.5 155.1)">1.2m HIGH STOCKPROOF FENCE</text>
<text x="313.3" y="151" transform="rotate(7 313.3 151)">1800</text>
<text x="27.5" y="156.9">WITH CONCRETE POSTS</text>
<text x="409.9" y="158.6" transform="rotate(-90 409.9 158.6)">4cm</text>
<text x="409.9" y="168.6" transform="rotate(-90 409.9 168.6)">3cm</text>
<text x="23.8" y="175.8">EXISTING 17m TIMBER POLE</text>
<text x="409.9" y="178.3" transform="rotate(-90 409.9 178.3)">2cm</text>
<text x="74.9" y="185.8" transform="rotate(7 74.9 185.8)">1800</text>
<text x="96.2" y="190.8">ARQIVA</text>
<text x="96.3" y="188.3">CABIN 1</text>
<text x="409.9" y="188.3" transform="rotate(-90 409.9 188.3)">1cm</text>
<text x="409.9" y="198" transform="rotate(-90 409.9 198)">0cm</text>
<text x="87.6" y="199.4" transform="rotate(-83 87.6 199.4)">1100</text>
<text x="369.7" y="203.1" transform="rotate(-83 369.7 203.1)">1100</text>
<text x="361.6" y="209.6" transform="rotate(35 361.6 209.6)">70°</text>
<text x="353.1" y="213.8" transform="rotate(13 353.1 213.8)">25°</text>
<text x="16.7" y="220.9">PROPOSED 150mm U/G DUCT FOR FEEDERS</text>
<text x="360" y="216.7" transform="rotate(48 360 216.7)">45°</text>
<text x="31.2" y="225.6">PROPOSED 17m TIMBER POLE</text>
<text x="287.3" y="243.9">TITLE</text>
<text x="351.2" y="243.9">SITE ADDRESS</text>
<text x="271.5" y="261.9">AM</text>
<text x="276" y="261.9">14/02/20</text>
<text x="220.8" y="271.1">DRAWN</text>
<text x="243.5" y="271.1">CHECKED</text>
<text x="265.9" y="271.1">APPROVED</text>
<text x="220.8" y="276">DATE</text>
<text x="243" y="276">DATE</text>
<text x="265.2" y="276">DATE</text>
<text x="352.1" y="281.6">ARQIVA REF.</text>
<text x="384.8" y="281.6">DRG No.</text>
<text x="397.5" y="281.6">REV</text>
</g>
</svg>
